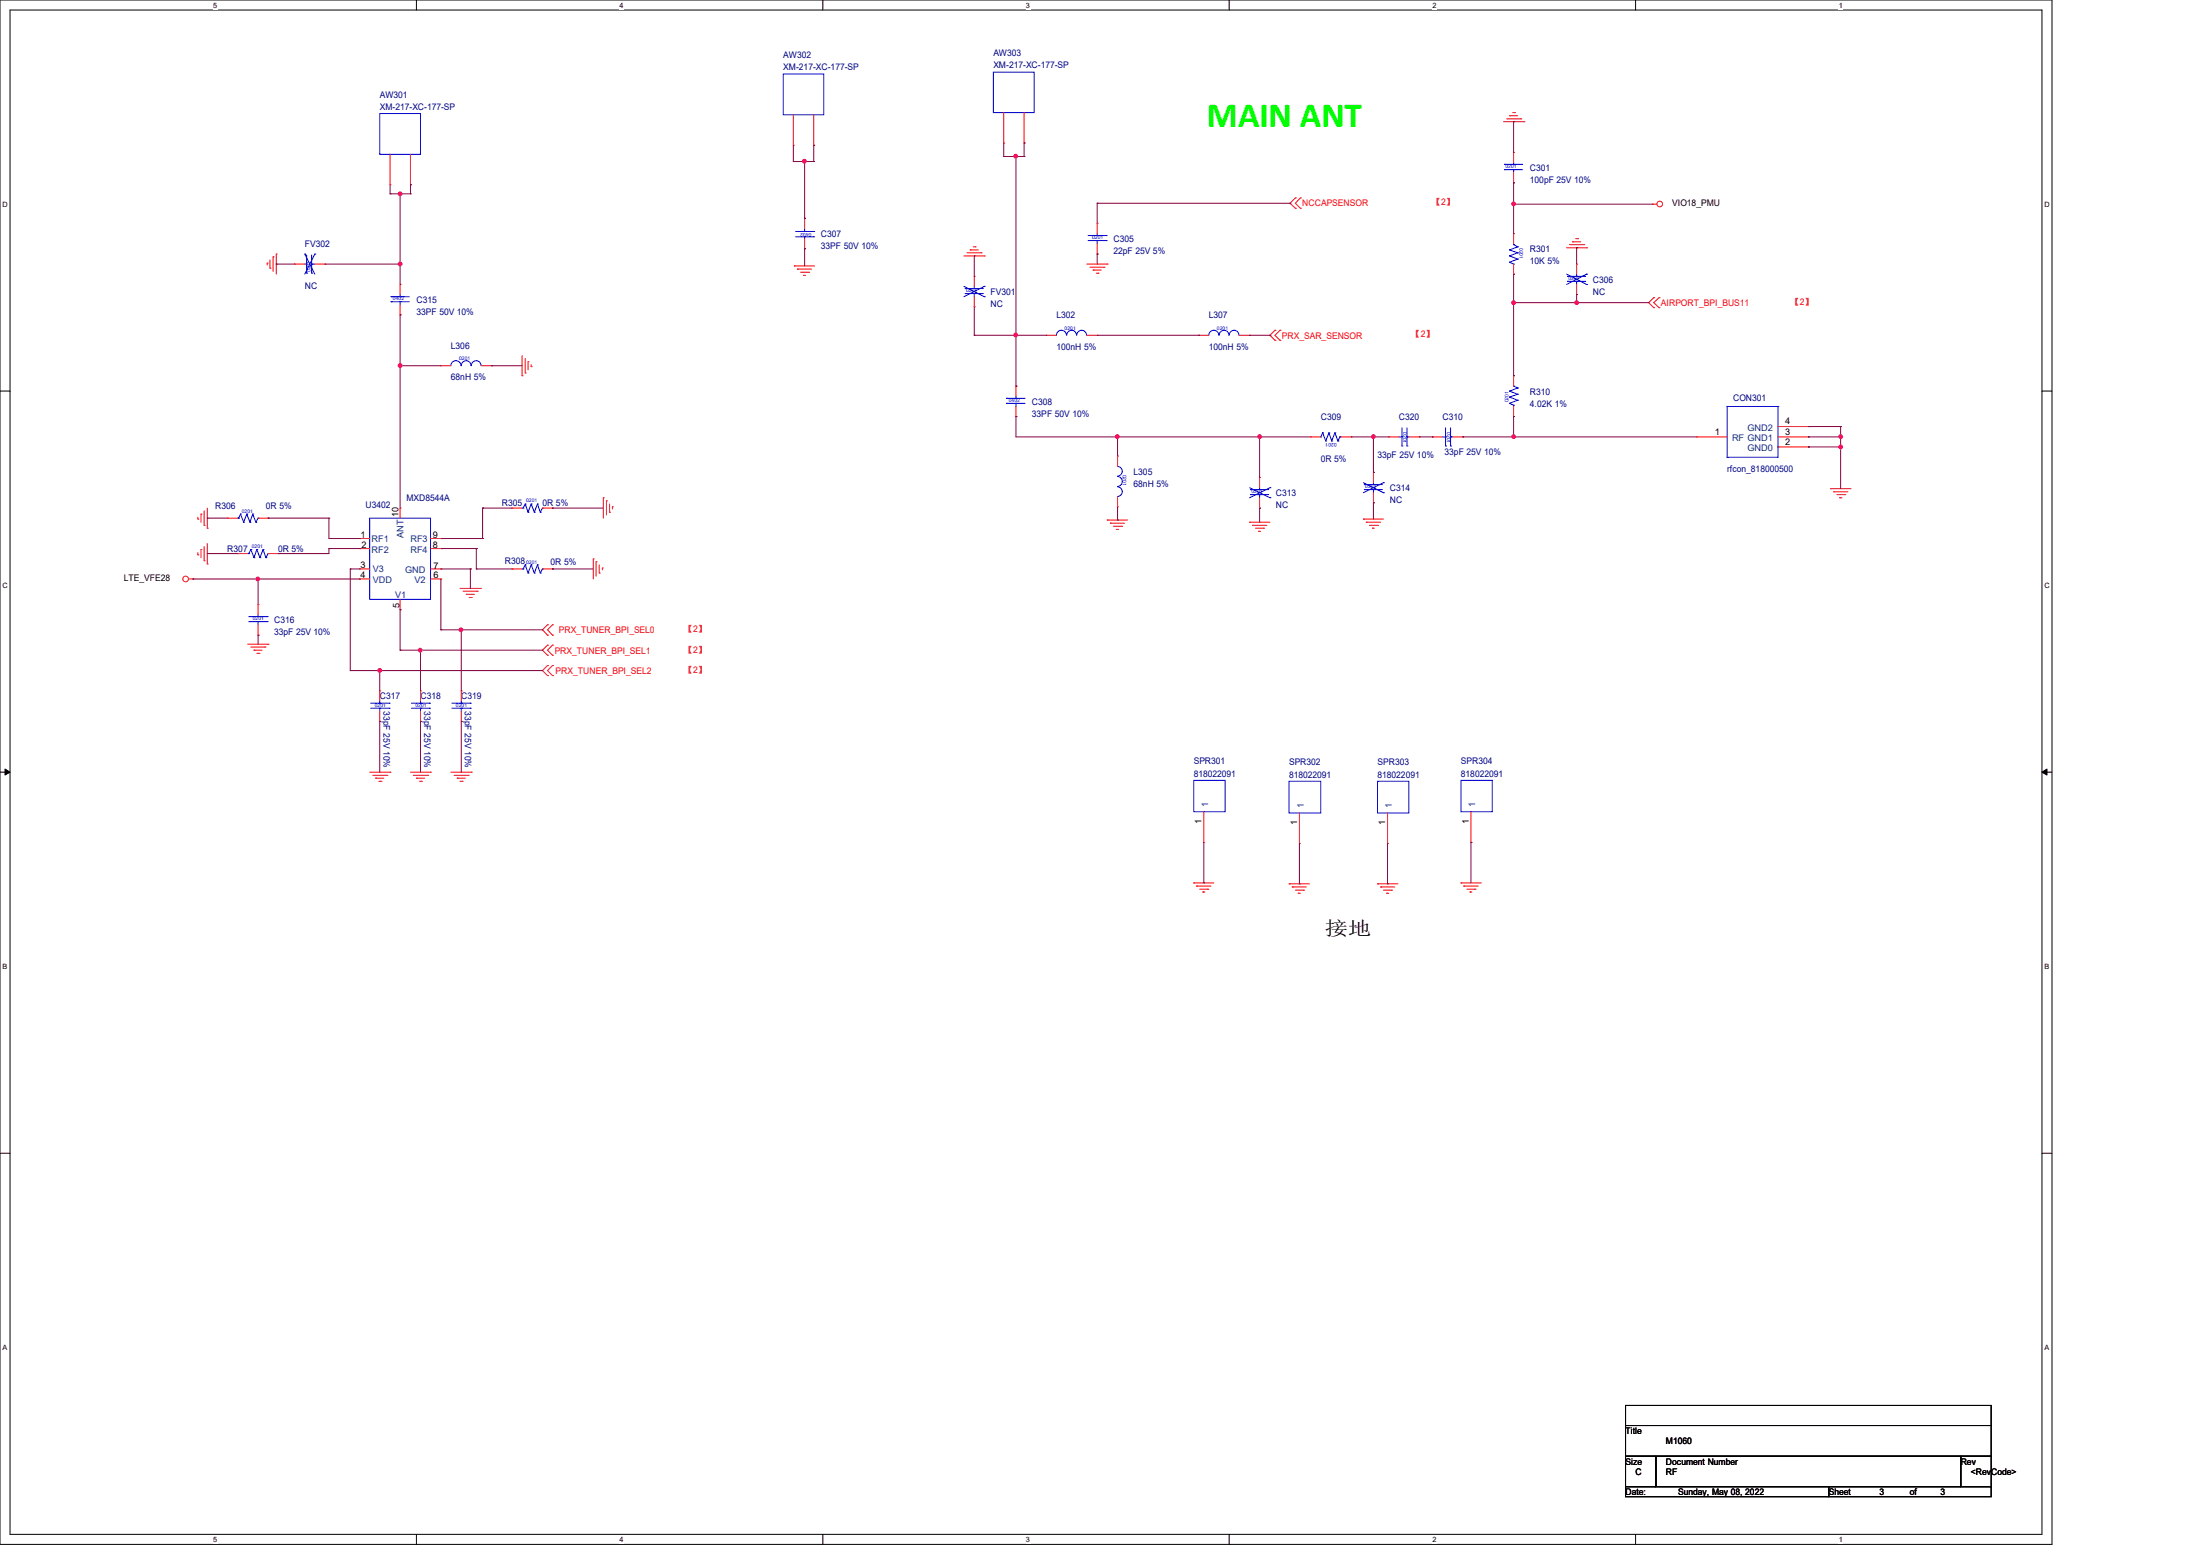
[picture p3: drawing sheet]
<svg xmlns="http://www.w3.org/2000/svg" width="297mm" height="210mm" viewBox="0 0 297 210" stroke-linecap="round" stroke-linejoin="round" font-family="sans-serif">
<path d="M0 0h277v208.4h-277zM1.4 1.4h274.3v205.7h-274.3z" fill="none" stroke="#000" stroke-width=".14"/>
<g fill="#fff">
<path d="M28.8 .1h.5v1.1h-.5z"/>
<path d="M28.8 207.2h.5v1.1h-.5z"/>
</g>
<path d="M56.2 0v1.4M56.2 207.1v1.3" fill="none" stroke="#000" stroke-width=".14"/>
<g fill="#fff">
<path d="M83.7 .1h.5v1.1h-.5z"/>
<path d="M83.7 207.2h.5v1.1h-.5z"/>
</g>
<path d="M111.1 0v1.4M111.1 207.1v1.3" fill="none" stroke="#000" stroke-width=".14"/>
<g fill="#fff">
<path d="M138.5 .1h.6v1.1h-.6z"/>
<path d="M138.5 207.2h.6v1.1h-.6z"/>
</g>
<path d="M165.9 0v1.4M165.9 207.1v1.3" fill="none" stroke="#000" stroke-width=".14"/>
<g fill="#fff">
<path d="M193.4 .1h.5v1.1h-.5z"/>
<path d="M193.4 207.2h.5v1.1h-.5z"/>
</g>
<path d="M220.8 0v1.4M220.8 207.1v1.3" fill="none" stroke="#000" stroke-width=".14"/>
<g fill="#fff">
<path d="M248.2 .1h.6v1.1h-.6z"/>
<path d="M248.2 207.2h.6v1.1h-.6z"/>
<path d="M.3 27.1h.8v1.1h-.8z"/>
<path d="M276 27.1h.7v1.1h-.7z"/>
<path d="M.3 78.5h.8v1.1h-.8z"/>
<path d="M276 78.5h.7v1.1h-.7z"/>
</g>
<path d="M0 52.8h1.4M275.7 52.8h1.3" fill="none" stroke="#000" stroke-width=".14"/>
<g fill="#fff">
<path d="M.3 129.9h.7v1.1h-.7z"/>
<path d="M276 129.9h.6v1.1h-.6z"/>
</g>
<path d="M0 104.2h1.4M275.7 104.2h1.3" fill="none" stroke="#000" stroke-width=".14"/>
<path d="M.7 103.8l.7 .4-.7 .4zM275.7 104.2l.7-.4v.8z" fill="#000" stroke="#000" stroke-width=".14"/>
<g fill="#fff">
<path d="M.3 181.4h.7v1.1h-.7z"/>
<path d="M276 181.4h.6v1.1h-.6z"/>
</g>
<path d="M0 155.7h1.4M275.7 155.7h1.3M219.5 189.7h49.3v2.7h-49.3zM219.5 192.4h49.3v4.2h-49.3zM219.5 196.6h4.1v4.1h-4.1zM223.6 196.6h41.1v4.1h-41.1zM264.7 196.6h4.1v4.1h-4.1zM219.5 200.7h27.4v1.3h-27.4zM246.9 200.7h21.9v1.3h-21.9z" fill="none" stroke="#000" stroke-width=".14"/>
<g fill="none" stroke="#f00" stroke-width=".14">
<path d="M107.1 19.6h.1M107.1 15.5v4.1M109.9 19.6h.1M109.9 15.5v4.1M135.5 19.3h.1M135.5 15.2v4.1M138.3 19.3h.1M138.3 15.2v4.1M203 16.4h2.7M203.4 16h1.9M203.8 15.6h.1M203.8 15.6h1.1"/>
<path d="M204.2 15.2h.3M204.5 15.2h.1M205.3 16h.1M205.7 16.4h.1M36.1 35.5h.1M36.1 35.5v.3M36.4 36.2h.1M36.4 35.1v1.1M36.9 34.7h.1M36.9 34.7v1.9M37.3 34.3h.1M37.3 34.3v2.7"/>
<path d="M39.8 35.6h.1M39.8 35.6h1.3M42.5 35.6h1.4M43.9 35.6h.1M52.7 24.9h.1M52.7 20.8v4.1M54 38.4h.1M54 38.4v1.4M55.4 24.9h.1M55.4 20.8v4.1M107.2 35.9h.1M107.2 35.9h2.8"/>
<path d="M107.7 36.3h.1M107.7 36.3h1.9M108.1 36.7h1.1M108.5 37.2h.1M108.5 37.2h.3M108.6 33.6h.1M108.6 29.5h.1M108.6 29.5v1.4M108.6 32.2v1.4M109.2 36.7h.1M130.1 34.5h2.8M130.6 34.1h1.9"/>
<path d="M131 33.7h.1M131 33.7h1.1M131.4 33.3h.3M131.5 37.3h.1M131.5 37.3v1.4M131.7 33.3h.1M132.5 34.1h.1M132.9 34.5h.1M146.7 35.6h2.8M147.2 36.1h1.9M147.6 36.4h.1M147.6 36.4h1.1"/>
<path d="M148 36.9h.3M148.1 30.1h.1M148.1 34.3h.1M148.1 30.1v1.4M148.1 32.9v1.4M148.3 36.9h.1M149.1 36.1h.1M149.5 35.6h.1M174.9 26.7h.1M174.9 28.1h.1M174.9 26.7l-.7 .7 .7 .7M175.6 28.1h.1"/>
<path d="M175.6 26.7h.1M175.6 26.7l-.7 .7 .7 .7M204.3 20.6h.1M204.3 24.7h.1M204.3 37h.1M204.3 31.5h.1M204.3 20.6v1.3M204.3 23.3v1.4M204.3 31.5v1.4M204.3 35.6v1.4M211.5 33.4h2.7M211.9 33h1.9"/>
<path d="M212.3 32.6h.1M212.3 32.6h1.1M212.7 32.2h.3M212.9 35.6h.1M212.9 39.8h.1M212.9 35.6v1.4M212.9 38.4v1.4M213 32.2h.1M213.8 33h.1M214.2 33.4h.1M223.1 27.6h.1M223.1 27.6h.6"/>
<path d="M54 42.5h.1M54 41.1v1.4M59.5 49.4h.1M59.5 49.4h1.4M65 49.4h1.4M66.4 49.4h.1M70.5 50.7h.1M70.5 48v2.7M70.9 50.3h.1M70.9 48.4v1.9M71.3 48.8h.1M71.3 48.8v1.1"/>
<path d="M71.7 49.5h.1M71.7 49.2v.3M131.5 41.4h.1M131.5 40v1.4M137.2 52.1h.1M137.2 56.2h.1M137.2 52.1v1.4M137.2 54.9v1.3M141.3 45.3h.1M141.3 45.3h1.3M146.7 45.3h1.4M148.1 45.3h.1"/>
<path d="M161.8 45.3h.1M161.8 45.3h1.4M167.3 45.3h1.4M168.7 45.3h.1M172.1 44.6h.1M172.1 45.9h.1M172.1 44.6l-.7 .7 .7 .6M172.8 45.9h.1M172.8 44.6h.1M172.8 44.6l-.7 .7 .7 .6M176.9 59h.1M176.9 59h1.4"/>
<path d="M181 59h1.4M182.4 59h.1M187.5 59h.1M187.5 59h1.3M190.2 59h1.4M191.6 59h.1M193.4 59h.1M193.4 59h1.3M196.1 59h1.4M197.5 59h.1M204.3 50.7h.1M204.3 56.2h.1"/>
<path d="M204.3 50.7v1.4M204.3 54.9v1.3M223.3 40.2h.1M223.3 41.5h.1M223.3 40.2l-.7 .7 .7 .6M224 41.5h.1M224 40.2h.1M224 40.2l-.7 .7 .7 .6M229 59h.1M229 59h4.2M240 59h4.1M240 57.6h4.1"/>
<path d="M244.1 59h.1M244.1 57.6h.1M25.5 78.1h.5M26 78.1h.1M26.7 70.1h.1M26.7 74.9h.1M26.7 69.8v.3M26.7 74.6v.3M27.1 69.4h.1M27.1 74.2h.1M27.1 69.4v1.1M27.1 74.2v1.1"/>
<path d="M27.6 70.9h.1M27.6 75.7h.1M27.6 69v1.9M27.6 73.8v1.9M28 71.3h.1M28 76.1h.1M28 68.6v2.7M28 73.4v2.7M30.7 69.9h.1M30.7 69.9h1.4M32.1 74.7h.1M32.1 74.7h1.3"/>
<path d="M34.8 69.9h1.4M36.2 69.9h.1M36.2 74.7h1.3M37.5 74.7h.1M48.6 78.1h.1M48.6 72.7h.1M48.6 74h.1M48.6 76.8h.1M48.6 78.1h1.3M48.6 74h1.3M48.6 72.7h1.3M48.6 76.8h1.3"/>
<path d="M54 68.6h.1M54 68.6v1.3M58.1 78.1h1.4M58.1 74h1.4M58.1 72.7h1.4M58.1 76.8h1.4M59.5 74h.1M59.5 78.1h.1M59.5 76.8h.1M59.5 72.7h.1M62.1 79.4h2.8M62.5 79.8h1.9"/>
<path d="M64.4 79.8h.1M64.9 79.4h.1M69.1 68.6h.1M69.1 76.8h.1M69.1 68.6h1.4M69.1 76.8h1.4M73.2 68.6h1.4M73.2 76.8h1.4M74.6 68.6h.1M74.6 76.8h.1M80.1 75.4h.1M80.1 75.4v2.7"/>
<path d="M80.5 75.8h.1M80.5 75.8v2M80.9 77.3h.1M80.9 76.2v1.1M81.3 76.7h.1M81.3 76.7v.2M81.4 67.2h.1M81.4 67.2v2.7M81.9 67.6h.1M81.9 67.6v1.9M82.3 69.1h.1M82.3 68v1.1"/>
<path d="M82.7 68.4h.1M82.7 68.4v.3M149.5 70.2h.1M149.5 70.2h2.7M149.9 70.6h.1M149.9 70.6h1.9M150.3 71h1.1M150.7 71.5h.1M150.7 71.5h.3M150.9 61.6h.1M150.9 68.4h.1M150.9 61.6v1.3"/>
<path d="M150.9 67.1v1.3M151.4 71h.1M168.7 70.5h.1M168.7 70.5h2.7M169.1 70.9h.1M169.1 70.9h1.9M169.5 71.3h1.1M169.9 71.7h.1M169.9 71.7h.3M170.1 64.4h.1M170.1 68.6h.1M170.1 64.4v1.4"/>
<path d="M170.1 67.2v1.4M170.6 71.3h.1M184.1 70.1h.1M184.1 70.1h2.7M184.4 70.5h.1M184.4 70.5h2M184.9 70.9h1.1M185.3 71.3h.1M185.3 71.3h.2M185.4 63.8h.1M185.4 67.9h.1M185.4 63.8v1.4"/>
<path d="M185.4 66.5v1.4M186 70.9h.1M240 60.3h4.1M244.1 60.3h.1M247.1 66h.1M247.1 66h2.8M247.6 66.4h.1M247.6 66.4h1.9M248 66.8h1M248.4 67.2h.1M248.4 67.2h.3M249 66.8h.1"/>
<path d="M33.4 87h2.8M33.9 87.3h1.9M34.3 87.8h.1M34.3 87.8h1.1M34.7 88.2h.3M34.8 81.6h.1M34.8 85.7h.1M34.8 81.6v1.4M34.8 84.3v1.4M35 88.2h.1M35.8 87.3h.1M36.2 87h.1"/>
<path d="M51.3 93.3h.1M51.3 97.4h.1M51.3 93.3v1.3M51.3 96v1.4M54 82.3h.1M54 80.9v1.4M56.8 93.3h.1M56.8 97.4h.1M56.8 93.3v1.3M56.8 96v1.4M62.3 93.3h.1M62.3 97.4h.1"/>
<path d="M62.3 93.3v1.3M62.3 96v1.4M62.9 80.2h.1M62.9 80.2h1.2M63.3 80.6h.3M63.6 80.6h.1M73.9 84.3h.1M73.9 85.7h.1M73.9 87.1h.1M73.9 88.4h.1M73.9 89.8h.1M73.9 91.2h.1"/>
<path d="M73.9 84.3l-.7 .7 .7 .7M73.9 87.1l-.7 .7 .7 .6M73.9 89.8l-.7 .7 .7 .7M74.6 85.7h.1M74.6 84.3h.1M74.6 88.4h.1M74.6 87.1h.1M74.6 91.2h.1M74.6 89.8h.1M74.6 84.3l-.7 .7 .7 .7M74.6 87.1l-.7 .7 .7 .6M74.6 89.8l-.7 .7 .7 .7"/>
<path d="M49.9 104.2h2.8M50.3 104.6h1.9M50.7 105h.1M50.7 105h1.1M51.1 105.5h.3M51.4 105.5h.1M52.2 104.6h.1M52.7 104.2h.1M55.4 104.2h2.7M55.8 104.6h1.9M56.2 105h.1M56.2 105h1.1"/>
<path d="M56.6 105.5h.3M56.9 105.5h.1M57.7 104.6h.1M58.1 104.2h.1M60.9 104.2h2.7M61.3 104.6h1.9M61.7 105h.1M61.7 105h1.1M62.1 105.5h.3M62.4 105.5h.1M63.2 104.6h.1M63.6 104.2h.1"/>
<path d="M161.2 119.2h.1M161.2 119.2h2.7M161.5 119.6h.1M161.5 119.6h2M162.5 113.7h.1M162.5 109.6v4.1M174 119.3h.1M174 119.3h2.8M174.5 119.7h.1M174.5 119.7h1.9M175.4 113.8h.1M175.4 109.7v4.1"/>
<path d="M186 119.3h.1M186 119.3h2.7M186.4 119.7h.1M186.4 119.7h1.9M187.3 113.8h.1M187.3 109.7v4.1M197.2 119.2h.1M197.2 119.2h2.8M197.6 119.6h.1M197.6 119.6h2M198.6 113.7h.1M198.6 109.6v4.1"/>
<path d="M162 120h1.1M162.4 120.4h.1M162.4 120.4h.2M163.1 120h.1M174.9 120.1h1.1M175.3 120.6h.1M175.3 120.6h.3M176 120.1h.1M186.8 120.1h1.1M187.2 120.6h.1M187.2 120.6h.3M187.9 120.1h.1"/>
<path d="M198 120h1.1M198.5 120.4h.1M198.5 120.4h.2M199.1 120h.1"/>
<circle cx="224.1" cy="27.5" r=".38"/>
<circle cx="25.1" cy="78.1" r=".38"/>
</g>
<g fill="none" stroke="#00f" stroke-width=".14">
<path d="M51.3 15.3h5.5v5.5h-5.5zM105.7 10h5.5v5.5h-5.5zM134.1 9.7h5.5v5.5h-5.5zM41.1 34.3h.1M41.1 35.6h.3M41.1 34.3l1.4 2.7M41.4 35.6h.1M41.4 36.9h.1M41.4 34.4v2.5M42.1 36.9h.1M42.1 35.6h.1M42.1 35.6h.4"/>
<path d="M42.1 34.4v2.5M42.5 34.3h.1M42.5 34.3l-1.4 2.7M54 39.8v.2M107.4 31.2h2.5M107.4 32h2.5M108.6 32h.1M108.6 31.2h.1M108.6 30.9v.3M108.6 32v.2M109.9 31.2h.1M109.9 32h.1"/>
<path d="M130.1 38.7l2.8 1.3M130.3 39.6h.1M130.3 38.9h.1M130.3 39.6h2.5M130.3 38.9h2.5M131.5 38.9h.1M131.5 39.6h.1M131.5 38.7v.2M131.5 39.6v.4M132.9 38.7h.1M132.9 38.7l-2.8 1.3M146.9 32.5h2.5"/>
<path d="M146.9 31.8h2.5M148.1 31.8h.1M148.1 32.5h.1M148.1 31.5v.3M148.1 32.5v.4M149.4 32.5h.1M149.4 31.8h.1M203.1 22.9h.1M203.1 22.2h.1M203.1 22.9h2.5M203.1 22.2h2.5M203.8 33.7h.1"/>
<path d="M203.8 34.5h.1M203.8 35.4h.1M203.8 33.7l1.1 .4M203.8 34.5l1.1 .5M203.8 35.4l.5 .2M204.3 22.2h.1M204.3 22.9h.1M204.3 35.6h.1M204.3 33h.1M204.3 21.9v.3M204.3 22.9v.4M204.3 32.9v.1"/>
<path d="M204.3 33l.6 .3M204.9 33.3h.1M204.9 34.1h.1M204.9 35h.1M204.9 33.3l-1.1 .4M204.9 34.1l-1.1 .4M204.9 35l-1.1 .4M211.5 37l2.7 1.4M211.6 38h.1M211.6 37.3h.1M211.6 38h2.5M211.6 37.3h2.5"/>
<path d="M212.9 37.3h.1M212.9 38h.1M212.9 37v.3M212.9 38v.4M214.2 38.4h.1M214.2 37h.1M214.2 37l-2.7 1.4M52.8 40.7h.1M52.8 40h.1M52.8 40.7h2.4M52.8 40h2.4M54 40h.1"/>
<path d="M54 40.7h.1M54 40.7v.4M62.2 49.4a.68 .68 0 0 0-.6-.7 .68 .68 0 0 0-.7 .7M63.6 49.4a.66 .66 0 0 0-.7-.7 .66 .66 0 0 0-.6 .7M64.9 49.4a.66 .66 0 0 0-.6-.7 .66 .66 0 0 0-.7 .7M132.9 40h.1M135.9 54.4h.1M135.9 53.8h.1M135.9 54.4h2.5M135.9 53.8h2.5M137.2 53.8h.1M137.2 54.4h.1"/>
<path d="M137.2 53.5v.3M137.2 54.4v.5M142.6 45.3a.68 .68 0 0 1 .7-.7 .68 .68 0 0 1 .7 .7M144 45.3a.66 .66 0 0 1 .7-.7 .66 .66 0 0 1 .6 .7M145.4 45.3a.66 .66 0 0 1 .6-.7 .66 .66 0 0 1 .7 .7M163.2 45.3a.68 .68 0 0 1 .7-.7 .68 .68 0 0 1 .6 .7M164.6 45.3a.66 .66 0 0 1 .6-.7 .66 .66 0 0 1 .7 .7M165.9 45.3a.66 .66 0 0 1 .7-.7 .66 .66 0 0 1 .7 .7M178.3 59h.1M178.6 58.4h.1M178.6 58.4l.4 1.1M178.6 58.4l-.3 .6"/>
<path d="M179 59.5h.1M179.4 58.4h.1M179.4 58.4l.4 1.1M179.4 58.4l-.4 1.1M179.8 59.5h.1M180.2 58.4h.1M180.2 58.4l.4 1.1M180.2 58.4l-.4 1.1M180.6 59.5h.1M180.9 59h.1M180.9 59l-.3 .5M188.8 59h.5"/>
<path d="M189.3 59h.1M189.3 57.7v2.5M189.9 59h.1M189.9 59h.3M189.9 57.7v2.5M194.7 59h.5M195.2 59h.1M195.2 57.7v2.5M195.8 59h.1M195.8 59h.3M195.8 57.7v2.5M203.8 54.4h.1"/>
<path d="M203.8 53.6h.1M203.8 52.8h.1M203.8 54.4l.5 .3M203.8 53.6l1.1 .4M203.8 52.8l1.1 .4M204.3 52.1h.1M204.3 54.7h.1M204.3 52.1l.6 .3M204.3 54.7v.2M204.9 54h.1M204.9 53.2h.1M204.9 52.4h.1"/>
<path d="M204.9 54l-1.1 .4M204.9 53.2l-1.1 .4M204.9 52.4l-1.1 .4M233.2 54.9h.1M233.2 54.9v6.8M233.2 54.9h6.8M240 54.9h.1M240 54.9v6.8h-6.8M32.1 69.9h.1M32.2 69.9h.1M32.5 69.4h.1M32.5 69.4l-.3 .5"/>
<path d="M32.5 69.4l.4 1.1M32.9 70.5h.1M33.3 69.4h.1M33.3 69.4l-.4 1.1M33.3 69.4l.4 1.1M33.4 74.7h.2M33.6 74.7h.1M33.7 70.5h.1M33.9 74.2h.1M33.9 74.2l-.3 .5M33.9 74.2l.4 1.1M34.1 69.4h.1"/>
<path d="M34.1 69.4l-.4 1.1M34.1 69.4l.4 1.1M34.3 75.3h.1M34.5 70.5h.1M34.7 74.2h.1M34.7 74.2l-.4 1.1M34.7 74.2l.4 1.1M34.8 69.9h.1M34.8 69.9l-.3 .6M35.1 75.3h.1M35.5 74.2h.1M35.5 74.2l-.4 1.1"/>
<path d="M35.5 74.2l.4 1.1M35.9 75.3h.1M36.2 74.7h.1M36.2 74.7l-.3 .6M49.9 69.9h8.2v11h-8.2zM70.5 68.6h.1M70.5 76.8h.1M70.6 68.6h.1M70.6 76.8h.1M70.9 68h.1M70.9 76.2h.1M70.9 68l-.3 .6"/>
<path d="M70.9 68l.4 1.1M70.9 76.2l-.3 .6M70.9 76.2l.4 1.1M71.3 69.1h.1M71.3 77.3h.1M71.7 68h.1M71.7 76.2h.1M71.7 68l-.4 1.1M71.7 68l.4 1.1M71.7 76.2l-.4 1.1M71.7 76.2l.4 1.1M72.1 69.1h.1"/>
<path d="M72.1 77.3h.1M72.6 68h.1M72.6 76.2h.1M72.6 68l-.5 1.1M72.6 68l.3 1.1M72.6 76.2l-.5 1.1M72.6 76.2l.3 1.1M72.9 69.1h.1M72.9 77.3h.1M73.2 68.6h.1M73.2 76.8h.1M73.2 68.6l-.3 .5"/>
<path d="M73.2 76.8l-.3 .5M150.9 63a.66 .66 0 0 1 .6 .6 .66 .66 0 0 1-.6 .7M150.9 64.3a.68 .68 0 0 1 .6 .7 .68 .68 0 0 1-.6 .7M150.9 65.7a.66 .66 0 0 1 .6 .7 .66 .66 0 0 1-.6 .6M168.7 65.8l2.7 1.4M168.8 66.8h.1M168.8 66.1h.1M168.8 66.1h2.5M168.8 66.8h2.5M170.1 66.1h.1M170.1 66.8h.1M170.1 65.8v.3"/>
<path d="M170.1 66.8v.4M171.4 67.2h.1M171.4 65.8h.1M171.4 65.8l-2.7 1.4M184.1 65.2l2.7 1.3M184.2 66.1h.1M184.2 65.4h.1M184.2 66.1h2.4M184.2 65.4h2.4M185.4 65.4h.1M185.4 66.1h.1M185.4 65.2v.2"/>
<path d="M185.4 66.1v.4M186.8 66.5h.1M186.8 65.2h.1M186.8 65.2l-2.7 1.3M189.3 60.2h.1M189.9 60.2h.1M195.2 60.2h.1M195.8 60.2h.1M233.2 61.7h.1M240 60.3h.1M33.6 83.9h2.5M33.6 83.2h2.5"/>
<path d="M34.8 83.2h.1M34.8 83.9h.1M34.8 83v.2M34.8 83.9v.4M36.1 83.9h.1M36.1 83.2h.1M50 95.6h2.5M50 94.9h2.5M51.3 94.9h.1M51.3 95.6h.1M51.3 94.6v.3M51.3 95.6v.4"/>
<path d="M52.5 95.6h.1M52.5 94.9h.1M55.5 95.6h2.5M55.5 94.9h2.5M56.8 94.9h.1M56.8 95.6h.1M56.8 94.6v.3M56.8 95.6v.4M58 95.6h.1M58 94.9h.1M61 95.6h2.5M61 94.9h2.5"/>
<path d="M62.3 94.9h.1M62.3 95.6h.1M62.3 94.6v.3M62.3 95.6v.4M63.5 95.6h.1M63.5 94.9h.1M161.2 105.3h4.2v4.3h-4.2zM174 105.5h4.3v4.2h-4.3zM186 105.5h4.2v4.2h-4.2zM197.2 105.3h4.3v4.3h-4.3z"/>
</g>
<g fill="none" stroke="#800040" stroke-width=".14">
<path d="M107.1 19.6v2.2M109.9 19.6h.1M109.9 19.6v2.2M135.5 19.3v1.8M138.3 19.3h.1M138.3 19.3v1.8M204.3 16.4h.1M204.3 16.4v4.2M37.3 35.6h.1M37.3 35.6h2.5M43.9 35.6h10.1M52.7 26.2h.1"/>
<path d="M52.7 24.9v1.3M52.7 26.2h2.7M54 35.6h.1M54 26.2h.1M54 26.2v12.2M55.4 24.9h.1M55.4 26.2h.1M55.4 24.9v1.3M107.1 21.8h.1M107.1 21.8h2.8M108.6 29.5h.1M108.6 33.6h.1"/>
<path d="M108.6 21.8h.1M108.6 21.8v7.7M108.6 33.6v2.3M109.9 21.8h.1M131.5 34.5h.1M131.5 34.5v2.8M135.5 21.1h.1M135.5 21.1h2.8M137.2 21.1h.1M137.2 21.1v31M138.3 21.1h.1M148.1 34.3h.1"/>
<path d="M148.1 27.4h.1M148.1 27.4h26.1M148.1 27.4v2.7M148.1 34.3v1.3M174.2 27.4h.1M204.3 24.7h.1M204.3 27.6h.1M204.3 37h.1M204.3 24.7v6.8M204.3 37v13.7M204.3 27.6h18.8M212.9 39.8h.1"/>
<path d="M212.9 33.4h.1M212.9 33.4v2.2M212.9 39.8v1.1M54 42.5h.1M54 49.4h.1M54 42.5v26.1M54 49.4h5.5M66.4 49.4h.1M66.4 49.4h4.1M131.5 45.3h.1M131.5 41.4v3.9M131.5 45.3h9.8"/>
<path d="M137.2 45.3h.1M137.2 52.1h.1M137.2 56.2h.1M137.2 56.2v2.8h39.7M148.1 45.3h13.7M150.9 59h.1M150.9 59v2.6M161.8 45.3h.1M168.7 45.3h2.7M170.1 59h.1M170.1 59v5.4M171.4 45.3h.1"/>
<path d="M182.4 59h5.1M185.4 59h.1M185.4 59v4.8M191.6 59h1.8M193.4 59h.1M197.5 59h.1M197.5 59h31.5M204.3 50.7h.1M204.3 40.9h.1M204.3 56.2h.1M204.3 59h.1M204.3 56.2v2.8"/>
<path d="M204.3 40.9h18.3M212.9 40.9h.1M244.1 57.6h.1M244.1 59h.1M244.1 57.6h4.4M244.1 59h4.4M248.5 57.6h.1M248.5 59h.1M248.5 57.6v8.4M26 78.1h.1M26 78.1h22.6M28 69.9h.1"/>
<path d="M28 74.7h.1M28 69.9h2.7M28 74.7h4.1M34.8 78.1h.1M34.8 78.1v3.5M36.2 69.9h.1M36.2 69.9h8.2M37.5 74.7h.1M44.4 69.9h.1M44.4 74h.1M44.4 69.9v2.8h4.2M44.4 74h4.2"/>
<path d="M44.4 74v.7h-6.9M47.3 76.8h.1M47.3 76.8h1.3M47.3 76.8v13.7M48.6 72.7h.1M48.6 74h.1M59.5 76.8h4M59.5 72.7h5.7M59.5 74h4.8M59.5 78.1v6.9M63.5 76.8h.1M63.5 76.8v2.6"/>
<path d="M64.3 74h.1M64.3 76.8h.1M64.3 76.8h4.8M64.3 74v2.8M65.2 72.7h.1M65.2 68.6h.1M65.2 68.6v4.1M65.2 68.6h3.9M74.6 68.6h.1M74.6 76.8h.1M74.6 76.8h5.5M74.6 68.6h6.8"/>
<path d="M150.9 70.2h.1M150.9 68.4v1.8M170.1 68.6h.1M170.1 68.6v1.9M185.4 67.9h.1M185.4 63.8h.1M185.4 67.9v2.2M244.1 60.3h.1M244.1 60.3h4.4M248.5 60.3h.1M34.8 85.7h.1M34.8 85.7v1.3"/>
<path d="M47.3 90.5h.1M47.3 90.5h25.9M51.3 97.4h.1M51.3 90.5h.1M51.3 90.5v2.8M51.3 97.4v6.8M54 82.3h.1M54 87.8h.1M54 82.3v5.5M54 87.8h19.2M56.8 97.4h.1M56.8 87.8h.1"/>
<path d="M56.8 87.8v5.5M56.8 97.4v6.8M59.5 85h.1M59.5 85h13.7M62.3 97.4h.1M62.3 85h.1M62.3 85v8.3M62.3 97.4v6.8M162.5 119.2h.1M162.5 113.7v5.5M175.4 119.3h.1M175.4 113.8v5.5"/>
<path d="M187.3 119.3h.1M187.3 113.8v5.5M198.6 113.7h.1M198.6 113.7v5.5"/>
</g>
<g fill="#f0f" stroke="#f0f" stroke-width=".14">
<circle cx="150.8" cy="58.9" r=".25"/>
<circle cx="248.5" cy="58.9" r=".25"/>
<circle cx="248.5" cy="60.3" r=".25"/>
<circle cx="137.1" cy="45.2" r=".25"/>
<circle cx="54" cy="49.3" r=".25"/>
<circle cx="51.3" cy="90.5" r=".25"/>
<circle cx="56.7" cy="87.8" r=".25"/>
<circle cx="62.2" cy="85" r=".25"/>
<circle cx="204.3" cy="27.5" r=".25"/>
<circle cx="212.9" cy="40.9" r=".25"/>
<circle cx="204.3" cy="40.9" r=".25"/>
<circle cx="54" cy="26.2" r=".25"/>
<circle cx="54" cy="35.6" r=".25"/>
<circle cx="204.3" cy="58.9" r=".25"/>
<circle cx="108.6" cy="21.8" r=".25"/>
<circle cx="170.1" cy="58.9" r=".25"/>
<circle cx="34.8" cy="78.1" r=".25"/>
<circle cx="137.1" cy="21.1" r=".25"/>
<circle cx="185.4" cy="58.9" r=".25"/>
</g>
<text font-size="4.8" fill="#0f0" x="162.9" y="17.2">MAIN ANT</text>
<text font-size="2.6" x="178.9" y="126.2">接地</text>
<g font-size="1.2" fill="#000080">
<text x="105.7" y="7.8">AW302</text>
<text x="105.7" y="9.5">XM-217-XC-177-SP</text>
<text x="134.1" y="7.6">AW303</text>
<text x="134.1" y="9.2">XM-217-XC-177-SP</text>
<text x="51.3" y="13.2">AW301</text>
<text x="51.3" y="14.9">XM-217-XC-177-SP</text>
<text x="206.5" y="23.1">C301</text>
<text x="206.5" y="24.7">100pF 25V 10%</text>
<text x="41.1" y="33.4">FV302</text>
<text x="110.8" y="32">C307</text>
<text x="110.8" y="33.6">33PF 50V 10%</text>
<text x="150.3" y="32.7">C305</text>
<text x="150.3" y="34.3">22pF 25V 5%</text>
<text x="206.5" y="34">R301</text>
<text x="206.5" y="35.7">10K 5%</text>
<text x="41.1" y="39">NC</text>
<text x="56.2" y="40.9">C315</text>
<text x="133.7" y="39.8">FV301</text>
<text x="133.7" y="41.4">NC</text>
<text x="215" y="38.1">C306</text>
<text x="215" y="39.8">NC</text>
<text x="56.2" y="42.5">33PF 50V 10%</text>
<text x="60.9" y="47.1">L306</text>
<text x="142.6" y="43">L302</text>
<text x="142.6" y="47.2">100nH 5%</text>
<text x="163.2" y="43">L307</text>
<text x="163.2" y="47.2">100nH 5%</text>
<text x="60.9" y="51.3">68nH 5%</text>
<text x="206.5" y="53.3">R310</text>
<text x="139.3" y="54.6">C308</text>
<text x="139.3" y="56.3">33PF 50V 10%</text>
<text x="178.3" y="56.7">C309</text>
<text x="188.8" y="56.7">C320</text>
<text x="194.7" y="56.7">C310</text>
<text x="206.5" y="54.9">4.02K 1%</text>
<text x="234" y="54.1">CON301</text>
<text x="153" y="64.1">L305</text>
<text x="153" y="65.7">68nH 5%</text>
<text x="178.3" y="62.3">0R 5%</text>
<text x="186" y="61.8">33pF 25V 10%</text>
<text x="195" y="61.5">33pF 25V 10%</text>
<text x="233.2" y="63.7">rfcon_818000500</text>
<text x="29" y="68.7">R306</text>
<text x="35.9" y="68.7">0R 5%</text>
<text x="49.4" y="68.6">U3402</text>
<text x="54.9" y="67.6">MXD8544A</text>
<text x="67.7" y="68.3">R305</text>
<text x="73.2" y="68.3">0R 5%</text>
<text x="172.2" y="67">C313</text>
<text x="172.2" y="68.6">NC</text>
<text x="187.6" y="66.3">C314</text>
<text x="187.6" y="67.9">NC</text>
<text x="30.7" y="74.5">R307</text>
<text x="37.6" y="74.5">0R 5%</text>
<text x="68.2" y="76.2">R308</text>
<text x="74.3" y="76.3">0R 5%</text>
<text x="37" y="84.1">C316</text>
<text x="37" y="85.8">33pF 25V 10%</text>
<text x="51.3" y="94.4">C317</text>
<text x="56.8" y="94.4">C318</text>
<text x="62.3" y="94.4">C319</text>
<text x="51.8" y="96" transform="rotate(90 51.8 96)">33pF 25V 10%</text>
<text x="57.3" y="96" transform="rotate(90 57.3 96)">33pF 25V 10%</text>
<text x="62.7" y="96" transform="rotate(90 62.7 96)">33pF 25V 10%</text>
<text x="161.2" y="103.2">SPR301</text>
<text x="161.2" y="104.8">818022091</text>
<text x="174" y="103.3">SPR302</text>
<text x="174" y="104.9">818022091</text>
<text x="186" y="103.3">SPR303</text>
<text x="186" y="104.9">818022091</text>
<text x="197.2" y="103.2">SPR304</text>
<text x="197.2" y="104.8">818022091</text>
</g>
<g font-size="1.2" fill="#f00">
<text x="175.8" y="27.9">NCCAPSENSOR</text>
<text x="193.4" y="27.7">【2】</text>
<text x="224.2" y="41.3">AIRPORT_BPI_BUS11</text>
<text x="241.8" y="41.2">【2】</text>
<text x="173.1" y="45.7">PRX_SAR_SENSOR</text>
<text x="190.6" y="45.5">【2】</text>
<text x="74.9" y="88.2">PRX_TUNER_BPI_SEL1</text>
<text x="75.4" y="85.5">PRX_TUNER_BPI_SEL0</text>
<text x="92.4" y="85.3">【2】</text>
<text x="92.4" y="88.1">【2】</text>
<text x="75" y="91">PRX_TUNER_BPI_SEL2</text>
<text x="92.4" y="90.8">【2】</text>
</g>
<g font-size="1.2">
<text x="225.8" y="27.9">VIO18_PMU</text>
<text x="231.5" y="58.7">1</text>
<text x="241" y="58.7">3</text>
<text x="241" y="57.3">4</text>
<text x="241" y="60">2</text>
<text x="53.8" y="69.8" transform="rotate(-90 53.8 69.8)">10</text>
<text x="48.7" y="72.6">1</text>
<text x="48.7" y="76.7">3</text>
<text x="48.8" y="74">2</text>
<text x="58.4" y="74">8</text>
<text x="58.4" y="72.6">9</text>
<text x="58.5" y="76.8">7</text>
<text x="16.7" y="78.5">LTE_VFE28</text>
<text x="48.7" y="78.1">4</text>
<text x="53.9" y="82" transform="rotate(-90 53.9 82)">5</text>
<text x="58.5" y="78.1">6</text>
<text x="162.2" y="111.2" transform="rotate(-90 162.2 111.2)">1</text>
<text x="175.1" y="111.4" transform="rotate(-90 175.1 111.4)">1</text>
<text x="187" y="111.4" transform="rotate(-90 187 111.4)">1</text>
<text x="198.3" y="111.2" transform="rotate(-90 198.3 111.2)">1</text>
<text x="219.5" y="193.5">Title</text>
<text x="219.5" y="197.7">Size</text>
<text x="224.9" y="194.9">M1060</text>
<text x="224.9" y="197.7">Document Number</text>
<text x="264.7" y="197.7">Rev</text>
<text x="219.5" y="201.8">Date:</text>
<text x="220.8" y="199">C</text>
<text x="224.9" y="199">RF</text>
<text x="226.6" y="201.8">Sunday, May 08, 2022</text>
<text x="246.9" y="201.8">Sheet</text>
<text x="253.7" y="201.8">3</text>
<text x="257.8" y="201.8">of</text>
<text x="262" y="201.8">3</text>
<text x="266.1" y="199">&lt;RevCode&gt;</text>
</g>
<g font-size="1.2" fill="#004080">
<text x="233.8" y="59.6">RF GND1</text>
<text x="235.9" y="58.2">GND2</text>
<text x="235.9" y="60.9">GND0</text>
<text x="50.2" y="73.2">RF1</text>
<text x="50.2" y="74.6">RF2</text>
<text x="50.3" y="77.3">V3</text>
<text x="54.5" y="72.6" transform="rotate(-90 54.5 72.6)">ANT</text>
<text x="54.7" y="77.4">GND</text>
<text x="55.4" y="74.6">RF4</text>
<text x="55.4" y="73.2">RF3</text>
<text x="50.3" y="78.7">VDD</text>
<text x="53.3" y="80.7">V1</text>
<text x="56" y="78.7">V2</text>
<text x="163.1" y="108.9" transform="rotate(-90 163.1 108.9)">1</text>
<text x="176" y="109" transform="rotate(-90 176 109)">1</text>
<text x="187.9" y="109" transform="rotate(-90 187.9 109)">1</text>
<text x="199.2" y="108.9" transform="rotate(-90 199.2 108.9)">1</text>
</g>
<g font-size="1">
<text x="28.8" y="1">5</text>
<text x="83.7" y="1">4</text>
<text x="138.5" y="1">3</text>
<text x="193.4" y="1">2</text>
<text x="248.2" y="1">1</text>
<text x=".3" y="27.9">D</text>
<text x="276" y="27.9">D</text>
<text x=".3" y="79.4">C</text>
<text x="276" y="79.4">C</text>
<text x=".3" y="130.8">B</text>
<text x="276" y="130.8">B</text>
<text x=".3" y="182.2">A</text>
<text x="276" y="182.2">A</text>
<text x="28.8" y="208.1">5</text>
<text x="83.7" y="208.1">4</text>
<text x="138.5" y="208.1">3</text>
<text x="193.4" y="208.1">2</text>
<text x="248.2" y="208.1">1</text>
</g>
<g font-size=".7" fill="#00f">
<text x="203.2" y="22.7">0201</text>
<text x="109.6" y="31.5" transform="rotate(-180 109.6 31.5)">0402</text>
<text x="147.4" y="32.3">0201</text>
<text x="205.1" y="33.4" transform="rotate(90 205.1 33.4)">0201</text>
<text x="41.9" y="36.7" transform="rotate(-90 41.9 36.7)">0201</text>
<text x="53" y="40.5">0402</text>
<text x="130.4" y="39.5">0201</text>
<text x="211.8" y="37.8">0201</text>
<text x="143.7" y="44.5">0201</text>
<text x="164.3" y="44.5">0201</text>
<text x="62" y="48.6">0201</text>
<text x="136.2" y="54.2">0402</text>
<text x="180.5" y="59.7" transform="rotate(-180 180.5 59.7)">0201</text>
<text x="189.5" y="58.3" transform="rotate(90 189.5 58.3)">0201</text>
<text x="195.4" y="58.3" transform="rotate(90 195.4 58.3)">0201</text>
<text x="203.6" y="54.3" transform="rotate(-90 203.6 54.3)">0201</text>
<text x="151.6" y="64" transform="rotate(90 151.6 64)">0201</text>
<text x="184.3" y="65.9">0201</text>
<text x="32.6" y="69.2">0201</text>
<text x="71" y="67.8">0201</text>
<text x="169" y="66.6">0201</text>
<text x="34" y="74">0201</text>
<text x="71" y="76.1">0201</text>
<text x="34.1" y="83.7">0201</text>
<text x="50.6" y="95.4">0201</text>
<text x="56.1" y="95.4">0201</text>
<text x="61.6" y="95.4">0201</text>
</g>
</svg>
